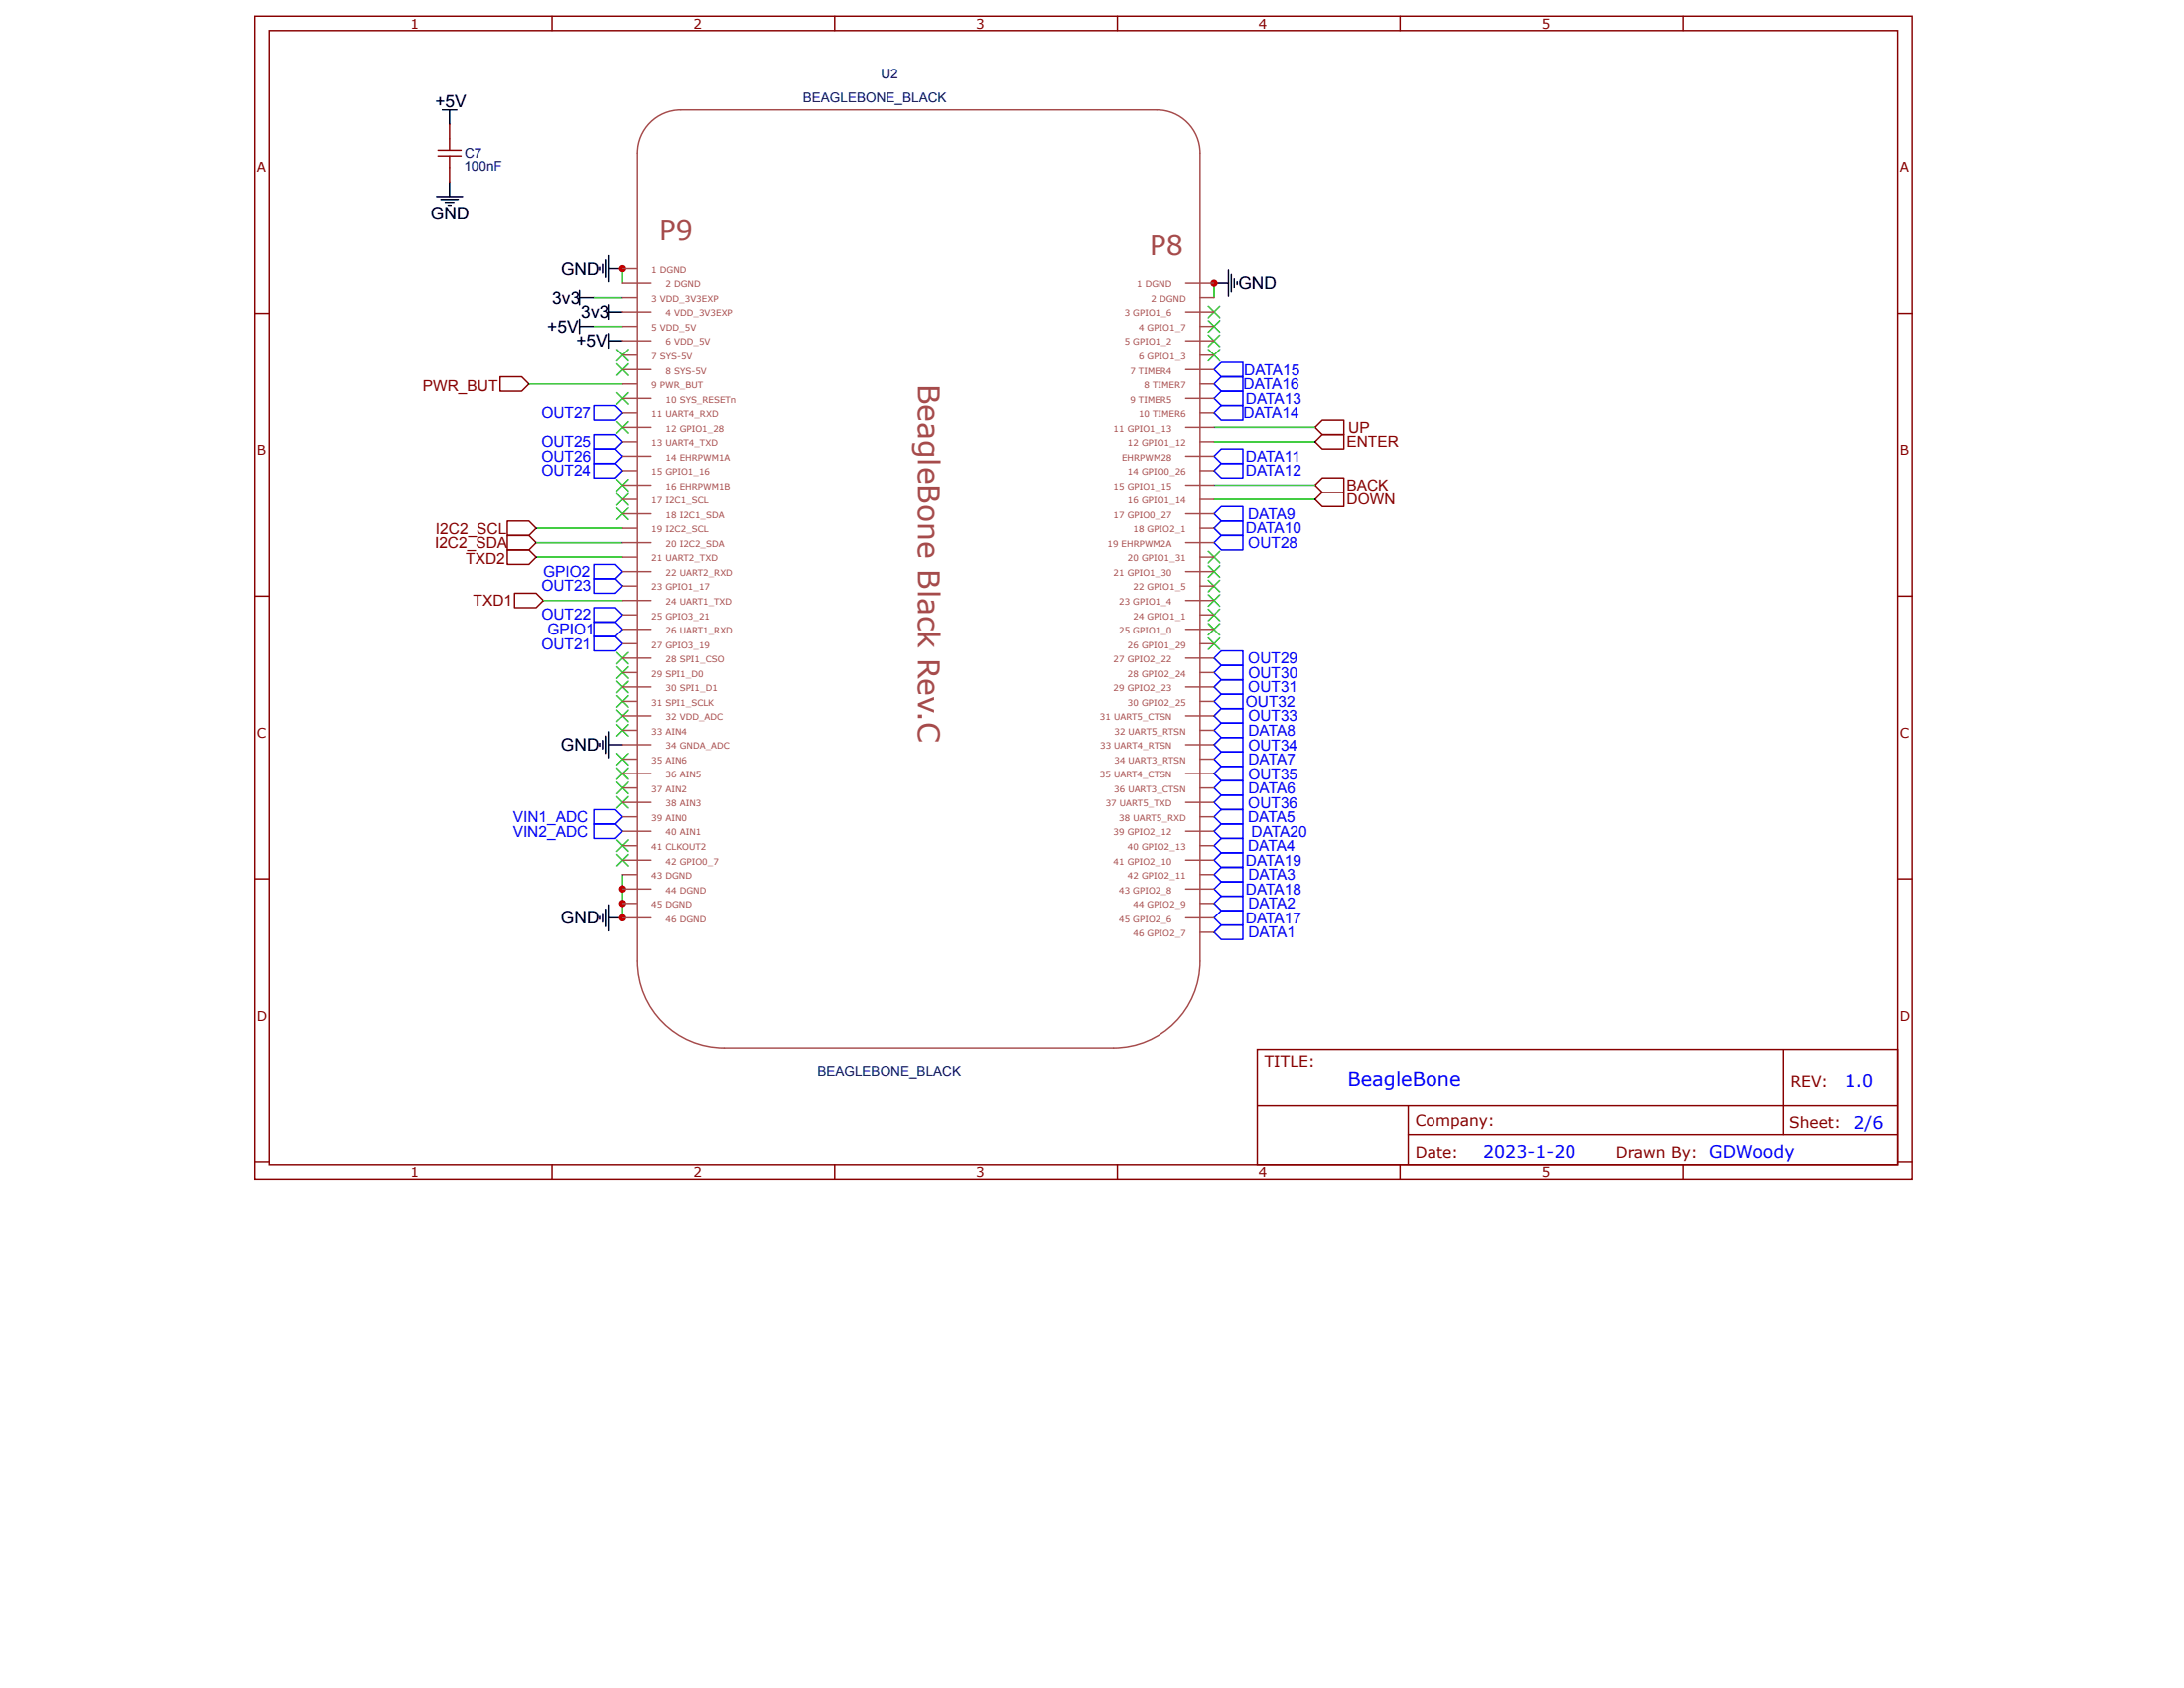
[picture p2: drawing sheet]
<svg xmlns="http://www.w3.org/2000/svg" width="279mm" height="216mm" viewBox="0 0 279 216" stroke-linecap="round" stroke-linejoin="round" font-family="sans-serif">
<g fill="none" stroke="#800" stroke-width=".18">
<path d="M32.6 2.1h212v148.7h-212zM34.4 3.9h208.4v145h-208.4zM70.6 2.1v1.8M106.8 2.1v1.8M142.9 2.1v1.8M179.1 2.1v1.8M215.3 2.1v1.8M32.6 40.1h1.8M64 48.2h2.7l1 .9-1 .9h-2.7zM169.2 55.6h2.7v1.8h-2.7l-1-.9zM169.2 53.7h2.7v1.9h-2.7l-1-.9zM242.8 40.1h1.8"/>
<path d="M32.6 76.2h1.8M64.9 68.5h2.8l.9 .9-.9 .9h-2.8zM64.9 66.7h2.8l.9 .9-.9 .9h-2.8zM64.9 70.3h2.8l.9 1-.9 .9h-2.8zM65.8 75.9h2.8l.9 .9-.9 .9h-2.8zM169.2 63h2.7v1.8h-2.7l-1-.9zM169.2 61.1h2.7v1.9h-2.7l-1-1zM242.8 76.2h1.8M32.6 112.4h1.8M242.8 112.4h1.8M160.8 134.2h82v14.7h-82zM228.1 134.2v10.9"/>
<path d="M32.6 148.6h1.8M70.6 148.9v1.9M106.8 148.9v1.9M142.9 148.9v1.9M160.9 141.4h81.8M179.1 148.9v1.9M180.2 145.1h62.5M180.2 141.4v7.4M215.3 148.9v1.9M242.8 148.6h1.8"/>
</g>
<g fill="none" stroke="#00f" stroke-width=".18">
<path d="M76 55.6h2.7l1 .9-1 .9h-2.7zM76 59.3h2.7l1 .9-1 .9h-2.7zM76 51.9h2.7l1 .9-1 .9h-2.7zM76 57.4h2.7l1 .9-1 1h-2.7zM156.2 50h2.8v1.9h-2.8l-.9-.9zM156.2 59.3h2.8v1.8h-2.8l-.9-.9zM156.2 51.9h2.8v1.8h-2.8l-.9-.9zM156.2 57.4h2.8v1.9h-2.8l-.9-1zM156.2 48.2h2.8v1.8h-2.8l-.9-.9zM156.2 46.4h2.8v1.8h-2.8l-.9-.9zM76 79.6h2.7l1 .9-1 .9h-2.7zM76 74h2.7l1 1-1 .9h-2.7z"/>
<path d="M76 77.7h2.7l1 .9-1 1h-2.7zM76 72.2h2.7l1 .9-1 .9h-2.7zM156.2 64.8h2.8v1.9h-2.8l-.9-1zM156.2 66.7h2.8v1.8h-2.8l-.9-.9zM156.2 68.5h2.8v1.8h-2.8l-.9-.9zM76 81.4h2.7l1 .9-1 1h-2.7zM156.2 99.9h2.8v1.8h-2.8l-.9-.9zM156.2 98h2.8v1.9h-2.8l-.9-1zM156.2 96.2h2.8v1.8h-2.8l-.9-.9zM156.2 94.3h2.8v1.9h-2.8l-.9-.9zM156.2 92.5h2.8v1.8h-2.8l-.9-.9zM156.2 90.6h2.8v1.9h-2.8l-.9-.9z"/>
<path d="M156.2 83.3h2.8v1.8h-2.8l-.9-.9zM156.2 85.1h2.8v1.8h-2.8l-.9-.9zM156.2 86.9h2.8v1.9h-2.8l-.9-.9zM156.2 88.8h2.8v1.8h-2.8l-.9-.9zM76 105.4h2.7l1 .9-1 .9h-2.7zM76 103.6h2.7l1 .9-1 .9h-2.7zM156.2 103.6h2.8v1.8h-2.8l-.9-.9zM156.2 105.4h2.8v1.8h-2.8l-.9-.9zM156.2 101.7h2.8v1.9h-2.8l-.9-1zM156.2 107.2h2.8v1.9h-2.8l-.9-.9zM156.2 109.1h2.8v1.8h-2.8l-.9-.9zM156.2 110.9h2.8v1.9h-2.8l-.9-.9z"/>
<path d="M156.2 112.8h2.8v1.8h-2.8l-.9-.9zM156.2 116.5h2.8v1.8h-2.8l-.9-.9zM156.2 118.3h2.8v1.9h-2.8l-.9-1zM156.2 114.6h2.8v1.9h-2.8l-.9-1z"/>
</g>
<g fill="none" stroke="#000" stroke-width=".18">
<path d="M56.6 14.1h1.8M57.5 14.1v1.8M55.9 25.1h3.3M56.4 25.5h2.2M57 25.9h1.1M57.3 26.2h.4M57.5 23.3v1.8M74.1 38.1h1.9M74.1 37.1v1.9M76.7 34.2v.3M77.1 33.8v1.1M77.4 33.3v2.2"/>
<path d="M77.8 39.9h1.9M77.8 32.7v3.3M77.8 39v1.8M77.8 34.4h1.9M155.3 36.2h1.9M157.2 34.5v3.4M157.5 35.1v2.2M157.9 35.7v1.1M158.3 36v.4M74.1 40.8v1.9M74.1 41.7h1.9M77.8 42.7v1.8"/>
<path d="M77.8 43.6h1.9M76.7 95.1v.3M77.1 94.7v1.1M77.4 94.1v2.3M77.8 93.6v3.3M77.8 95.3h1.9M76.7 117.2v.4M77.1 116.8v1.1M77.4 116.3v2.2M77.8 115.7v3.4M77.8 117.4h1.9"/>
</g>
<g fill="none" stroke="#080" stroke-width=".18">
<path d="M76 38.1h3.7M79.7 34.4v1.8M155.3 36.2v1.9M67.7 49.1h12M76 41.7h3.7M155.3 54.7h12.9M155.3 56.5h12.9M68.6 67.6h11.1M68.6 69.4h11.1M68.6 71.3h11.1M69.5 76.8h10.2M155.3 62h12.9"/>
<path d="M155.3 63.9h12.9M79.7 111.9v5.5"/>
</g>
<g fill="#000">
<path d="M154.6 39.2l1.5 1.4zM154.6 40.6l1.5-1.4z"/>
<path d="M78.9 44.7l1.5 1.5zM80.4 44.7l-1.5 1.5z"/>
<path d="M78.9 46.5l1.5 1.5zM80.4 46.5l-1.5 1.5z"/>
<path d="M78.9 50.2l1.5 1.5zM80.4 50.2l-1.5 1.5z"/>
<path d="M78.9 53.9l1.5 1.5zM80.4 53.9l-1.5 1.5z"/>
<path d="M154.6 42.8l1.5 1.5zM154.6 44.3l1.5-1.5z"/>
<path d="M154.6 41l1.5 1.5zM154.6 42.5l1.5-1.5z"/>
<path d="M154.6 44.7l1.5 1.5zM154.6 46.2l1.5-1.5z"/>
<path d="M78.9 61.3l1.5 1.5zM80.4 61.3l-1.5 1.5z"/>
<path d="M78.9 63.1l1.5 1.5zM80.4 63.1l-1.5 1.5z"/>
<path d="M78.9 65l1.5 1.5zM80.4 65l-1.5 1.5z"/>
<path d="M154.6 70.5l1.5 1.5zM156.1 70.5l-1.5 1.5z"/>
<path d="M154.6 72.4l1.5 1.4zM156.1 72.4l-1.5 1.4z"/>
<path d="M154.6 74.2l1.5 1.5zM154.6 75.7l1.5-1.5z"/>
<path d="M154.6 76.1l1.5 1.4zM154.6 77.5l1.5-1.4z"/>
<path d="M154.6 77.9l1.5 1.5zM154.6 79.4l1.5-1.5z"/>
<path d="M154.6 79.8l1.5 1.4zM154.6 81.2l1.5-1.4z"/>
<path d="M78.9 83.4l1.5 1.5zM80.4 83.4l-1.5 1.5z"/>
<path d="M78.9 85.3l1.5 1.5zM80.4 85.3l-1.5 1.5z"/>
<path d="M78.9 87.1l1.5 1.5zM80.4 87.1l-1.5 1.5z"/>
<path d="M78.9 89l1.5 1.5zM78.9 90.5l1.5-1.5z"/>
<path d="M78.9 90.8l1.5 1.5zM80.4 90.8l-1.5 1.5z"/>
<path d="M78.9 92.7l1.5 1.4zM78.9 94.1l1.5-1.4z"/>
<path d="M78.9 96.4l1.5 1.4zM80.4 96.4l-1.5 1.4z"/>
<path d="M78.9 98.2l1.5 1.5zM78.9 99.7l1.5-1.5z"/>
<path d="M154.6 81.6l1.5 1.5zM154.6 83.1l1.5-1.5z"/>
<path d="M78.9 100l1.5 1.5zM80.4 100l-1.5 1.5z"/>
<path d="M78.9 101.9l1.5 1.5zM80.4 101.9l-1.5 1.5z"/>
<path d="M78.9 107.4l1.5 1.5zM80.4 107.4l-1.5 1.5z"/>
<path d="M78.9 109.3l1.5 1.5zM80.4 109.3l-1.5 1.5z"/>
</g>
<g fill="none" stroke="#3c3" stroke-width=".18">
<path d="M154.6 39.2l1.5 1.4M156.1 39.2l-1.5 1.4M78.9 44.7l1.5 1.5M78.9 46.5l1.5 1.5M78.9 50.2l1.5 1.5M78.9 53.9l1.5 1.5M80.4 44.7l-1.5 1.5M80.4 46.5l-1.5 1.5M80.4 50.2l-1.5 1.5M80.4 53.9l-1.5 1.5M154.6 42.8l1.5 1.5M154.6 41l1.5 1.5"/>
<path d="M154.6 44.7l1.5 1.5M156.1 42.8l-1.5 1.5M156.1 41l-1.5 1.5M156.1 44.7l-1.5 1.5M78.9 61.3l1.5 1.5M78.9 63.1l1.5 1.5M78.9 65l1.5 1.5M80.4 61.3l-1.5 1.5M80.4 63.1l-1.5 1.5M80.4 65l-1.5 1.5M154.6 70.5l1.5 1.5M154.6 72.4l1.5 1.4"/>
<path d="M154.6 74.2l1.5 1.5M154.6 76.1l1.5 1.4M154.6 77.9l1.5 1.5M154.6 79.8l1.5 1.4M156.1 70.5l-1.5 1.5M156.1 72.4l-1.5 1.4M156.1 74.2l-1.5 1.5M156.1 76.1l-1.5 1.4M156.1 77.9l-1.5 1.5M156.1 79.8l-1.5 1.4M78.9 83.4l1.5 1.5M78.9 85.3l1.5 1.5"/>
<path d="M78.9 87.1l1.5 1.5M78.9 89l1.5 1.5M78.9 90.8l1.5 1.5M78.9 92.7l1.5 1.4M78.9 96.4l1.5 1.4M78.9 98.2l1.5 1.5M80.4 83.4l-1.5 1.5M80.4 85.3l-1.5 1.5M80.4 87.1l-1.5 1.5M80.4 89l-1.5 1.5M80.4 90.8l-1.5 1.5M80.4 92.7l-1.5 1.4"/>
<path d="M80.4 96.4l-1.5 1.4M80.4 98.2l-1.5 1.5M154.6 81.6l1.5 1.5M156.1 81.6l-1.5 1.5M78.9 100l1.5 1.5M78.9 101.9l1.5 1.5M78.9 107.4l1.5 1.5M78.9 109.3l1.5 1.5M80.4 100l-1.5 1.5M80.4 101.9l-1.5 1.5M80.4 107.4l-1.5 1.5M80.4 109.3l-1.5 1.5"/>
</g>
<g fill="#c00">
<circle cx="155.3" cy="36.2" r=".46"/>
<circle cx="79.7" cy="113.7" r=".46"/>
<circle cx="79.7" cy="115.5" r=".46"/>
<circle cx="79.7" cy="117.4" r=".46"/>
<circle cx="79.7" cy="34.4" r=".46"/>
</g>
<path d="M56 19.2h3M56 20h3M57.5 17.8v1.4M57.5 20v1.4" fill="none" stroke="#a00000" stroke-width=".18"/>
<path d="M57.5 15.9v1.9M57.5 21.4v1.9" fill="none" stroke="#800" stroke-width=".18"/>
<g fill="none" stroke="#a54b4b" stroke-width=".18">
<path d="M79.7 36.2h3.6M79.7 38.1h1.8M79.7 39.9h3.6M79.7 34.4h1.8M151.7 36.2h3.6M151.7 39.9h3.6M153.5 38.1h1.8M79.7 41.7h1.8M79.7 43.6h3.6M79.7 45.4h1.8M79.7 47.3h3.6M79.7 49.1h1.8"/>
<path d="M79.7 51h3.6M79.7 52.8h1.8M79.7 54.7h3.6M79.7 56.5h1.8M79.7 58.3h3.6M151.7 43.6h3.6M151.7 47.3h3.6M151.7 51h3.6M151.7 54.7h3.6M151.7 58.3h3.6M153.5 41.7h1.8M153.5 45.4h1.8"/>
<path d="M153.5 49.1h1.8M153.5 52.8h1.8M153.5 56.5h1.8M79.7 60.2h1.8M79.7 62h3.6M79.7 63.9h1.8M79.7 65.7h3.6M79.7 67.6h1.8M79.7 69.4h3.6M79.7 71.3h1.8M79.7 73.1h3.6M79.7 75h1.8"/>
<path d="M79.7 76.8h3.6M79.7 78.6h1.8M151.7 62h3.6M151.7 65.7h3.6M151.7 69.4h3.6M151.7 73.1h3.6M151.7 76.8h3.6M153.5 60.2h1.8M153.5 63.9h1.8M153.5 67.6h1.8M153.5 71.3h1.8M153.5 75h1.8"/>
<path d="M153.5 78.6h1.8M79.7 80.5h3.6M79.7 82.3h1.8M79.7 84.2h3.6M79.7 86h1.8M79.7 87.9h3.6M79.7 89.7h1.8M79.7 91.6h3.6M79.7 93.4h1.8M79.7 95.3h3.6M79.7 97.1h1.8M79.7 98.9h3.6"/>
<path d="M151.7 80.5h3.6M151.7 84.2h3.6M151.7 87.9h3.6M151.7 91.6h3.6M151.7 95.3h3.6M151.7 98.9h3.6M153.5 82.3h1.8M153.5 86h1.8M153.5 89.7h1.8M153.5 93.4h1.8M153.5 97.1h1.8M79.7 100.8h1.8"/>
<path d="M79.7 102.6h3.6M79.7 104.5h1.8M79.7 106.3h3.6M79.7 108.2h1.8M79.7 110h3.6M79.7 111.9h1.8M79.7 113.7h3.6M79.7 115.5h1.8M79.7 117.4h3.6M151.7 102.6h3.6M151.7 106.3h3.6M151.7 110h3.6"/>
<path d="M151.7 113.7h3.6M151.7 117.4h3.6M153.5 100.8h1.8M153.5 104.5h1.8M153.5 108.2h1.8M153.5 111.9h1.8M153.5 115.5h1.8M153.5 119.2h1.8M92.6 134h49.9a11.1 11.1 0 0 0 11-11.1v-103.3a5.5 5.5 0 0 0-5.5-5.5h-60.9a5.5 5.5 0 0 0-5.5 5.5v103.3a11.1 11.1 0 0 0 11 11.1"/>
</g>
<text font-size="3.8" fill="#a54b4b" x="117.4" y="49.1" transform="rotate(90 117.4 49.1)">BeagleBone Black Rev.C</text>
<g font-size="3.4" fill="#a54b4b">
<text x="84.4" y="30.7">P9</text>
<text x="147.1" y="32.6">P8</text>
</g>
<text font-size="2.5" fill="#00f" x="172.4" y="138.9">BeagleBone</text>
<g font-size="2.2">
<text x="55.7" y="13.7">+5V</text>
<text x="55.1" y="28.1">GND</text>
<text x="71.8" y="35.1">GND</text>
<text x="70.6" y="38.8">3v3</text>
<text x="74.3" y="40.7">3v3</text>
<text x="158.4" y="37">GND</text>
<text x="70" y="42.5">+5V</text>
<text x="73.7" y="44.4">+5V</text>
<text x="71.8" y="96">GND</text>
<text x="71.8" y="118.2">GND</text>
</g>
<g font-size="2.2" fill="#00f">
<text x="236.1" y="139">1.0</text>
<text x="189.7" y="148.1">2023-1-20</text>
<text x="218.7" y="148.1">GDWoody</text>
<text x="237.2" y="144.4">2/6</text>
</g>
<g font-size="2" fill="#00f">
<text x="159.2" y="48">DATA15</text>
<text x="69.3" y="53.5">OUT27</text>
<text x="159.1" y="53.5">DATA14</text>
<text x="159.1" y="49.8">DATA16</text>
<text x="159.4" y="51.7">DATA13</text>
<text x="69.3" y="57.2">OUT25</text>
<text x="69.3" y="59">OUT26</text>
<text x="159.4" y="59">DATA11</text>
<text x="69.3" y="60.9">OUT24</text>
<text x="159.4" y="60.8">DATA12</text>
<text x="159.4" y="68.2">DATA10</text>
<text x="159.7" y="66.4">DATA9</text>
<text x="159.7" y="70.1">OUT28</text>
<text x="69.3" y="75.6">OUT23</text>
<text x="69.5" y="73.8">GPIO2</text>
<text x="69.3" y="83">OUT21</text>
<text x="69.3" y="79.3">OUT22</text>
<text x="70" y="81.2">GPIO1</text>
<text x="159.7" y="84.9">OUT29</text>
<text x="159.7" y="88.6">OUT31</text>
<text x="159.7" y="86.7">OUT30</text>
<text x="159.4" y="90.4">OUT32</text>
<text x="159.7" y="95.9">OUT34</text>
<text x="159.7" y="92.3">OUT33</text>
<text x="159.7" y="94.1">DATA8</text>
<text x="159.7" y="99.6">OUT35</text>
<text x="159.7" y="101.4">DATA6</text>
<text x="159.7" y="97.8">DATA7</text>
<text x="65.6" y="107">VIN2_ADC</text>
<text x="65.6" y="105.2">VIN1_ADC</text>
<text x="159.7" y="105.1">DATA5</text>
<text x="159.7" y="103.3">OUT36</text>
<text x="160.1" y="107">DATA20</text>
<text x="159.4" y="110.7">DATA19</text>
<text x="159.7" y="108.8">DATA4</text>
<text x="159.7" y="112.5">DATA3</text>
<text x="159.4" y="114.4">DATA18</text>
<text x="159.4" y="118.1">DATA17</text>
<text x="159.7" y="119.9">DATA1</text>
<text x="159.7" y="116.2">DATA2</text>
</g>
<g font-size="2" fill="#800">
<text x="54.1" y="50">PWR_BUT</text>
<text x="172.3" y="57.1">ENTER</text>
<text x="172.5" y="55.4">UP</text>
<text x="172.3" y="62.7">BACK</text>
<text x="172.3" y="64.5">DOWN</text>
<text x="55.6" y="70.1">I2C2_SDA</text>
<text x="55.7" y="68.3">I2C2_SCL</text>
<text x="59.6" y="72.2">TXD2</text>
<text x="60.5" y="77.5">TXD1</text>
<text x="161.8" y="136.6">TITLE:</text>
<text x="229.1" y="139">REV:</text>
<text x="181.1" y="148">Date:</text>
<text x="181.1" y="144">Company:</text>
<text x="206.7" y="148.1">Drawn By:</text>
<text x="228.9" y="144.3">Sheet:</text>
</g>
<g font-size="1.7" fill="#800">
<text x="52.5" y="3.6">1</text>
<text x="88.7" y="3.6">2</text>
<text x="124.9" y="3.6">3</text>
<text x="161" y="3.6">4</text>
<text x="197.2" y="3.6">5</text>
<text x="32.9" y="22">A</text>
<text x="243.1" y="22">A</text>
<text x="32.9" y="58.2">B</text>
<text x="243.1" y="58.2">B</text>
<text x="32.9" y="94.3">C</text>
<text x="243.1" y="94.3">C</text>
<text x="32.9" y="130.5">D</text>
<text x="243.1" y="130.5">D</text>
<text x="52.5" y="150.5">1</text>
<text x="88.7" y="150.5">2</text>
<text x="124.9" y="150.5">3</text>
<text x="161" y="150.5">4</text>
<text x="197.2" y="150.5">5</text>
</g>
<g font-size="1.7" fill="#000080">
<text x="112.7" y="10.1">U2</text>
<text x="102.7" y="13.1">BEAGLEBONE_BLACK</text>
<text x="59.4" y="21.9">100nF</text>
<text x="59.4" y="20.2">C7</text>
<text x="104.6" y="137.7">BEAGLEBONE_BLACK</text>
</g>
<g font-size="1.1" fill="#a54b4b">
<text x="83.3" y="34.9">1 DGND</text>
<text x="83.3" y="38.6">3 VDD_3V3EXP</text>
<text x="85.2" y="36.7">2 DGND</text>
<text x="85.2" y="40.4">4 VDD_3V3EXP</text>
<text x="143.9" y="40.4">3 GPIO1_6</text>
<text x="145.4" y="36.7">1 DGND</text>
<text x="147.3" y="38.6">2 DGND</text>
<text x="83.3" y="42.3">5 VDD_5V</text>
<text x="83.3" y="46">7 SYS-5V</text>
<text x="85.2" y="44.1">6 VDD_5V</text>
<text x="85.2" y="47.8">8 SYS-5V</text>
<text x="143.9" y="44.1">5 GPIO1_2</text>
<text x="144.6" y="47.8">7 TIMER4</text>
<text x="145.7" y="42.3">4 GPIO1_7</text>
<text x="145.7" y="46">6 GPIO1_3</text>
<text x="83.3" y="49.7">9 PWR_BUT</text>
<text x="83.3" y="53.4">11 UART4_RXD</text>
<text x="85.2" y="51.5">10 SYS_RESETn</text>
<text x="144.6" y="51.5">9 TIMER5</text>
<text x="145.7" y="53.4">10 TIMER6</text>
<text x="146.4" y="49.7">8 TIMER7</text>
<text x="83.3" y="57">13 UART4_TXD</text>
<text x="85.2" y="55.2">12 GPIO1_28</text>
<text x="85.2" y="58.9">14 EHRPWM1A</text>
<text x="142.4" y="55.2">11 GPIO1_13</text>
<text x="143.5" y="58.9">EHRPWM28</text>
<text x="144.3" y="57">12 GPIO1_12</text>
<text x="83.3" y="60.7">15 GPIO1_16</text>
<text x="83.3" y="64.4">17 I2C1_SCL</text>
<text x="85.2" y="62.6">16 EHRPWM1B</text>
<text x="142.4" y="62.6">15 GPIO1_15</text>
<text x="144.3" y="60.7">14 GPIO0_26</text>
<text x="144.3" y="64.4">16 GPIO1_14</text>
<text x="83.3" y="68.1">19 I2C2_SCL</text>
<text x="83.3" y="71.8">21 UART2_TXD</text>
<text x="85.2" y="66.3">18 I2C1_SDA</text>
<text x="85.2" y="70">20 I2C2_SDA</text>
<text x="141.7" y="70">19 EHRPWM2A</text>
<text x="142.4" y="66.3">17 GPIO0_27</text>
<text x="144.3" y="71.8">20 GPIO1_31</text>
<text x="145" y="68.1">18 GPIO2_1</text>
<text x="83.3" y="75.5">23 GPIO1_17</text>
<text x="85.2" y="73.7">22 UART2_RXD</text>
<text x="85.2" y="77.3">24 UART1_TXD</text>
<text x="142.4" y="73.7">21 GPIO1_30</text>
<text x="143.2" y="77.3">23 GPIO1_4</text>
<text x="145" y="75.5">22 GPIO1_5</text>
<text x="83.3" y="79.2">25 GPIO3_21</text>
<text x="83.3" y="82.9">27 GPIO3_19</text>
<text x="85.2" y="81">26 UART1_RXD</text>
<text x="143.2" y="81">25 GPIO1_0</text>
<text x="144.3" y="82.9">26 GPIO1_29</text>
<text x="145" y="79.2">24 GPIO1_1</text>
<text x="83.3" y="86.6">29 SPI1_D0</text>
<text x="85.2" y="84.7">28 SPI1_CSO</text>
<text x="85.2" y="88.4">30 SPI1_D1</text>
<text x="142.4" y="84.7">27 GPIO2_22</text>
<text x="142.4" y="88.4">29 GPIO2_23</text>
<text x="144.3" y="86.6">28 GPIO2_24</text>
<text x="83.3" y="90.3">31 SPI1_SCLK</text>
<text x="83.3" y="94">33 AIN4</text>
<text x="85.2" y="92.1">32 VDD_ADC</text>
<text x="85.2" y="95.8">34 GNDA_ADC</text>
<text x="140.7" y="92.1">31 UART5_CTSN</text>
<text x="140.7" y="95.8">33 UART4_RTSN</text>
<text x="142.6" y="94">32 UART5_RTSN</text>
<text x="144.3" y="90.3">30 GPIO2_25</text>
<text x="83.3" y="97.6">35 AIN6</text>
<text x="83.3" y="101.3">37 AIN2</text>
<text x="85.2" y="99.5">36 AIN5</text>
<text x="140.7" y="99.5">35 UART4_CTSN</text>
<text x="142.5" y="101.3">36 UART3_CTSN</text>
<text x="142.6" y="97.6">34 UART3_RTSN</text>
<text x="83.3" y="105">39 AIN0</text>
<text x="85.2" y="103.2">38 AIN3</text>
<text x="85.2" y="106.9">40 AIN1</text>
<text x="141.4" y="103.2">37 UART5_TXD</text>
<text x="142.4" y="106.9">39 GPIO2_12</text>
<text x="143.2" y="105">38 UART5_RXD</text>
<text x="83.3" y="108.7">41 CLKOUT2</text>
<text x="83.3" y="112.4">43 DGND</text>
<text x="85.2" y="110.6">42 GPIO0_7</text>
<text x="142.4" y="110.6">41 GPIO2_10</text>
<text x="144.3" y="108.7">40 GPIO2_13</text>
<text x="144.3" y="112.4">42 GPIO2_11</text>
<text x="83.3" y="116.1">45 DGND</text>
<text x="85.2" y="114.2">44 DGND</text>
<text x="85.2" y="117.9">46 DGND</text>
<text x="143.2" y="114.2">43 GPIO2_8</text>
<text x="143.2" y="117.9">45 GPIO2_6</text>
<text x="145" y="116.1">44 GPIO2_9</text>
<text x="145" y="119.8">46 GPIO2_7</text>
</g>
</svg>
